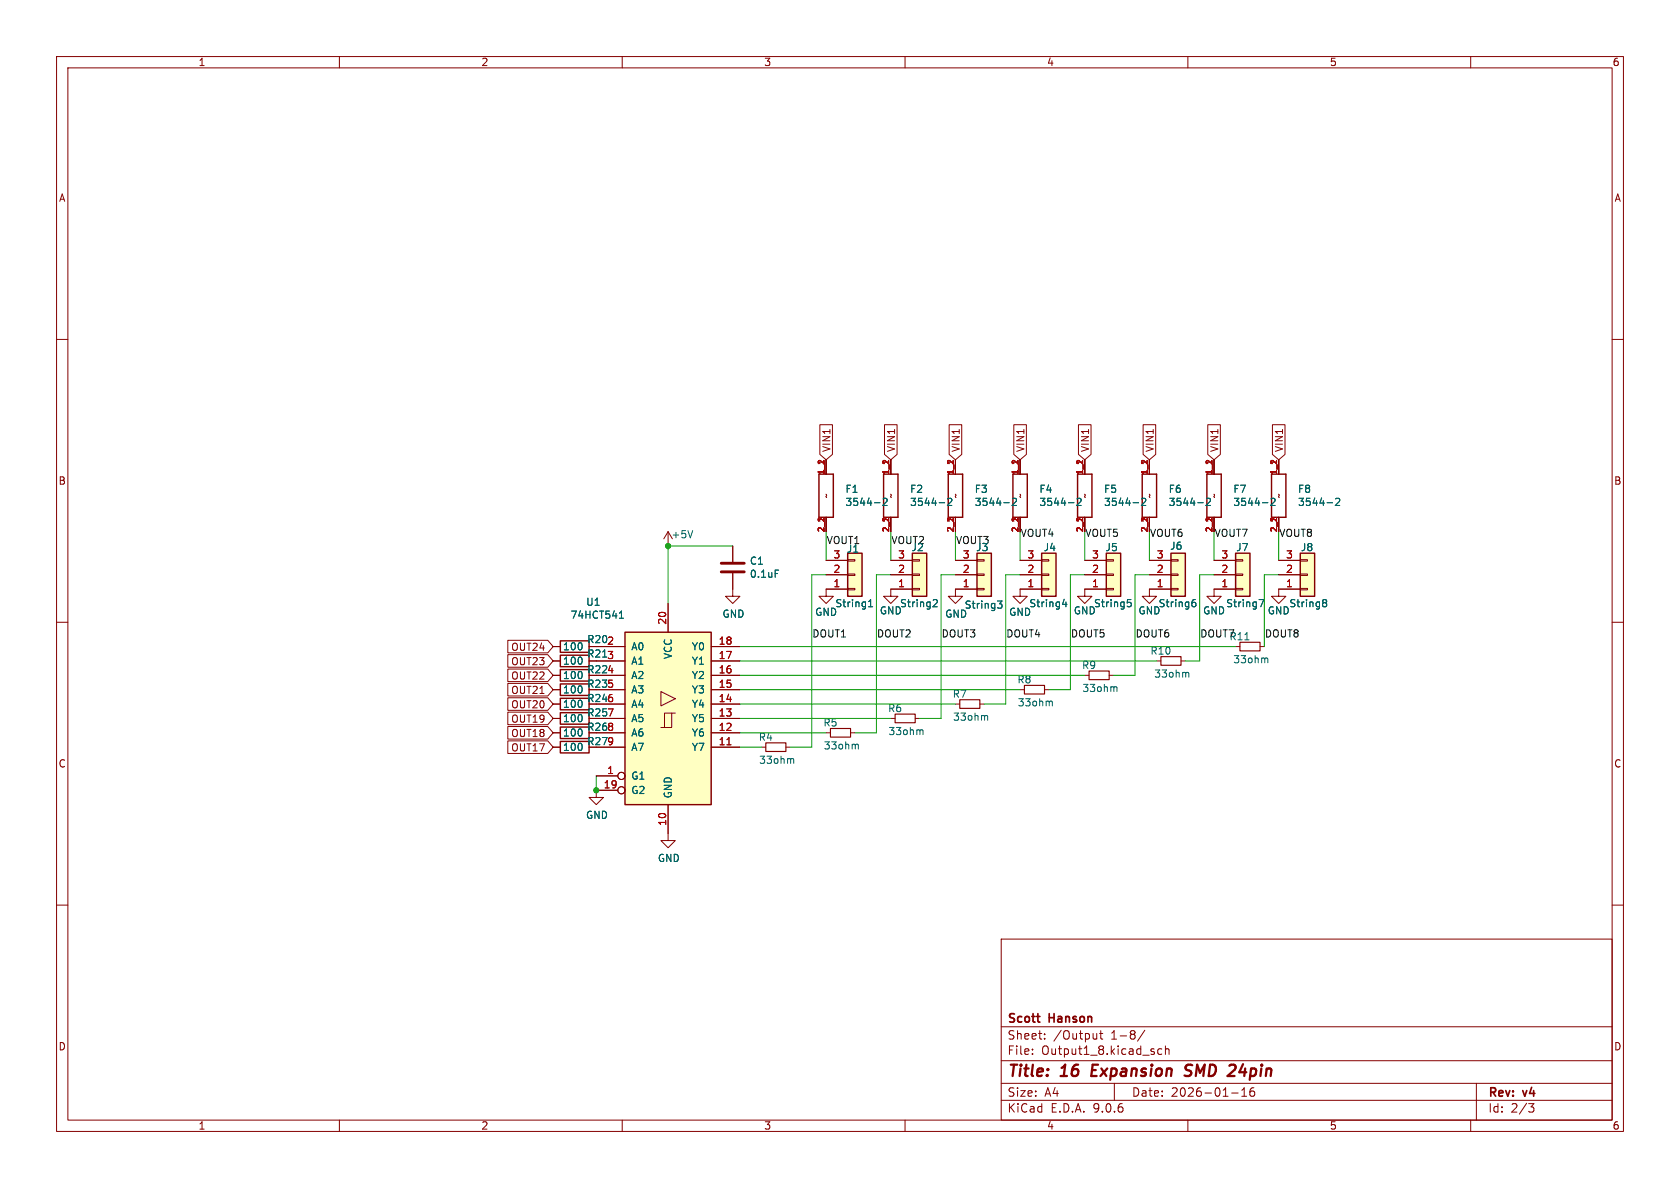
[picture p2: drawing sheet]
<svg xmlns="http://www.w3.org/2000/svg" width="297mm" height="210mm" viewBox="0 0 297 210" stroke-linecap="round" stroke-linejoin="round" font-family="sans-serif">
<g fill="none" stroke="#840000" stroke-width=".18">
<path d="M10 10h277v190h-277zM12 12h273v186h-273zM60 10v2M110 10v2M160 10v2M210 10v2M260 10v2M10 60h2M285 60h2M117.3 95.3l.8-1.3v2.5M129.5 96.5v2.8M10 110h2"/>
<path d="M97.8 114.3h1.3M129.5 101.3v4.1h1.3l-1.3 1.3-1.2-1.3h1.2M203.2 104.1v1.3h1.3l-1.3 1.3-1.3-1.3h1.3M285 110h2M118.1 147.3v1.3h1.3l-1.3 1.3-1.3-1.3h1.3M10 160h2M177 166h108v32h-108zM285 160h2M60 198v2M110 198v2M160 198v2M177 194.5h108"/>
<path d="M177 191.5h108M177 187.5h108M177 181.5h108M182.5 186.3v.1M182.5 185.5v.1M184.7 183.6v.1M184.7 182.8v.1M193.9 182.7v1M193.9 183.6l-.2 .1M194.4 182.7h.6M194.6 182.2v1.3l.4 .2M197 191.5v3"/>
<path d="M202.4 182.1l-1.3 2M205.4 185.5l-.4-.1-.3 .3v.4l.1 .2h.6M206 185.5l.2-.1 .4 .1 .1 .9M206 184.9v1.5M210 198v2M217.7 193.2h1.2M219.5 193.8h.9M219.5 192.7l.5-.4v1.5M221.2 192.4a1.17 1.17 0 0 0-.1 1.3h.6l.1-.5-.3-.3h-.4l-.1 .3M260 198v2M261 191.5v6.5M270.2 195.1h1l-.5 .6 .4 .1 .1 .5-.3 .3h-.4"/>
</g>
<path d="M193.2 188.2l-.3 2h1M210.5 190a.85 .85 0 0 1-1.1 .1M210.5 188.2l-.7 .1a.46 .46 0 0 0-.2 .5 .46 .46 0 0 0 .3 .4l.6 .2" fill="none" stroke="#840000" stroke-width=".4"/>
<path d="M99.1 113.3h5v2h-5z" fill="none" stroke="#840000" stroke-width=".25"/>
<path d="M122.5 93.8l-.5 1.3M137 100.8h.7" fill="none" stroke="#006464" stroke-width=".18"/>
<path d="M127.5 99.6h4.1M127.5 101.1h4.1" fill="none" stroke="#840000" stroke-width=".51"/>
<path d="M218.4 97.8h2.6v7.6h-2.6z" fill="#ffffc2"/>
<path d="M156.2 83.8h2.5v7.6h-2.5zM167.6 83.8h2.6v7.6h-2.6zM201.9 83.8h2.6v7.6h-2.6zM218.4 97.8h2.6v7.6h-2.6zM99.1 118.4h5v2h-5zM99.1 128.5h5v2.1h-5zM99.1 120.9h5v2h-5zM99.1 126h5v2h-5zM99.1 123.4h5v2.1h-5z" fill="none" stroke="#840000" stroke-width=".25"/>
<g fill="none" stroke="#840000" stroke-width=".18">
<path d="M157.5 81.3v2.5M157.5 91.4v2.6M168.9 81.3v2.5M168.9 91.4v2.6M203.2 81.3v2.5M203.2 91.4v2.6M214.6 99.1h3.8M218.4 98.9h1.3v.3h-1.3zM97.8 119.4h1.3M146 104.1v1.3h1.3l-1.3 1.3-1.2-1.3h1.2M191.8 119.4h.7M196.1 119.4h.7"/>
<path d="M204.5 116.8h.7M208.8 116.8h.7M214.6 104.1h3.8M214.6 101.6h3.8M218.4 104h1.3v.3h-1.3zM218.4 101.5h1.3v.2h-1.3zM97.8 129.5h1.3M97.8 121.9h1.3M97.8 127h1.3M97.8 124.5h1.3M105.4 139.7v1.3h1.3l-1.3 1.2-1.3-1.2h1.3M134.6 132.1h.8"/>
<path d="M138.9 132.1h.8M146 129.5h.8M150.4 129.5h.7M157.5 127h.7M161.8 127h.8M180.3 121.9h.8M184.7 121.9h.7"/>
</g>
<g fill="none" stroke="#006464" stroke-width=".18">
<path d="M166 88.9h1M167.5 88.2l.5-.1 .3 .3-.8 1h.8M177.5 88.9h.9M179 88.2l.5-.1 .2 .3-.8 1h.8M211.8 88.9h.9M213.3 88.2l.4-.1 .3 .3-.8 1h.8M209.8 118.9l.4 .1v.7M222.6 106h.8l-.5 1.3M140 134.1l.3 .2v.6M151.4 131.6l.3 .1v.7M162.8 129l.4 .2v.7M185.7 123.9l.3 .2v.7"/>
<path d="M197.1 121.4l.4 .2v.6"/>
</g>
<path d="M192.5 118.6h3.6v1.5h-3.6zM205.2 116.1h3.6v1.5h-3.6zM135.4 131.3h3.5v1.5h-3.5zM146.8 128.8h3.6v1.5h-3.6zM158.2 126.2h3.6v1.6h-3.6zM181.1 121.2h3.6v1.5h-3.6z" fill="none" stroke="#840000" stroke-width=".2"/>
<path d="M172.7 97.8h2.6v7.6h-2.6z" fill="#ffffc2"/>
<path d="M144.8 83.8h2.5v7.6h-2.5zM172.7 97.8h2.6v7.6h-2.6zM179.1 83.8h2.5v7.6h-2.5zM190.5 83.8h2.5v7.6h-2.5z" fill="none" stroke="#840000" stroke-width=".25"/>
<g fill="none" stroke="#840000" stroke-width=".18">
<path d="M146 81.3v2.5M146 91.4v2.6M168.9 99.1h3.8M172.7 98.9h1.3v.3h-1.3zM180.3 81.3v2.5M180.3 91.4v2.6M191.8 81.3v2.5M191.8 91.4v2.6M168.9 104.1h3.8M168.9 101.6h3.8M172.7 104h1.3v.3h-1.3zM172.7 101.5h1.3v.2h-1.3z"/>
<path d="M191.8 104.1v1.3h1.2l-1.2 1.3-1.3-1.3h1.3"/>
</g>
<path d="M154.6 88.9h1M156.1 88.2l.5-.1 .2 .3-.7 1h.7M188.9 88.9h1M190.4 88.2l.5-.1 .2 .3-.8 1h.8M200.3 88.9h1M201.8 88.2l.5-.1 .3 .3-.8 1h.8M176.4 106.2h.7l-.4 .5 .4 .1v.5l-.2 .2h-.4" fill="none" stroke="#006464" stroke-width=".18"/>
<path d="M184.1 97.8h2.6v7.6h-2.6z" fill="#ffffc2"/>
<path d="M184.1 97.8h2.6v7.6h-2.6z" fill="none" stroke="#840000" stroke-width=".25"/>
<path d="M180.3 99.1h3.8M184.1 98.9h1.3v.3h-1.3zM180.3 104.1h3.8M180.3 101.6h3.8M184.1 104h1.3v.3h-1.3zM184.1 101.5h1.3v.2h-1.3z" fill="none" stroke="#840000" stroke-width=".18"/>
<path d="M188.1 105.9l-.3 .9h.8M188.4 106.4v.9" fill="none" stroke="#006464" stroke-width=".18"/>
<path d="M110.5 111.8h15.2v30.4h-15.2z" fill="#ffffc2"/>
<g fill="none" stroke="#840000" stroke-width=".18">
<path d="M226.1 81.3v2.5M226.1 91.4v2.6M97.8 116.8h1.3M105.4 114.3h5.1M105.4 116.8h5.1M105.4 119.4h5.1M118.1 106.7v5.1M125.7 114.3h5.1M125.7 116.8h5.1M125.7 119.4h5.1M97.8 132.1h1.3M105.4 121.9h5.1"/>
<path d="M105.4 124.5h5.1M105.4 127h5.1M105.4 129.5h5.1M105.4 132.1h5.1M105.4 137.2h3.8M105.4 139.7h3.8M116.8 122.3l2.6 1.2-2.6 1.3zM118.7 126.1h-1.2v2.5M119.4 126.1h-.7v2.5h-1.9M125.7 121.9h5.1M125.7 124.5h5.1M125.7 127h5.1"/>
<path d="M125.7 129.5h5.1M125.7 132.1h5.1M118.1 142.2v5.1"/>
<circle cx="109.9" cy="139.7" r=".63"/>
<circle cx="109.9" cy="137.2" r=".63"/>
</g>
<path d="M224.8 83.8h2.5v7.6h-2.5zM99.1 115.8h5v2.1h-5zM110.5 111.8h15.2v30.4h-15.2zM99.1 131.1h5v2h-5z" fill="none" stroke="#840000" stroke-width=".25"/>
<path d="M128.5 131.7h.7" fill="none" stroke="#a90000" stroke-width=".18"/>
<path d="M234.6 88.9h1M236.1 88.2l.5-.1 .3 .3-.8 1h.8M109.5 109.3h.7M109.5 108.4l.4-.4v1.3" fill="none" stroke="#006464" stroke-width=".18"/>
<path d="M195.6 97.8h2.5v7.6h-2.5z" fill="#ffffc2"/>
<path d="M195.6 97.8h2.5v7.6h-2.5zM213.4 83.8h2.5v7.6h-2.5z" fill="none" stroke="#840000" stroke-width=".25"/>
<path d="M191.8 99.1h3.8M195.6 98.9h1.2v.3h-1.2zM214.6 81.3v2.5M214.6 91.4v2.6M157.5 104.1v1.3h1.2l-1.2 1.3-1.3-1.3h1.3M191.8 104.1h3.8M191.8 101.6h3.8M195.6 104h1.2v.3h-1.2zM195.6 101.5h1.2v.2h-1.2zM226.1 104.1v1.3h1.2l-1.2 1.3-1.3-1.3h1.3" fill="none" stroke="#840000" stroke-width=".18"/>
<path d="M223.2 88.9h1M224.7 88.2l.5-.1 .2 .3-.8 1h.8M199.3 106h.6M199.3 106.5h.5l.2 .2-.1 .5h-.6" fill="none" stroke="#006464" stroke-width=".18"/>
<path d="M149.9 97.8h2.5v7.6h-2.5z" fill="#ffffc2"/>
<path d="M149.9 97.8h2.5v7.6h-2.5z" fill="none" stroke="#840000" stroke-width=".25"/>
<path d="M146 99.1h3.9M149.9 98.9h1.2v.3h-1.2zM146 104.1h3.9M146 101.6h3.9M149.9 104h1.2v.3h-1.2zM149.9 101.5h1.2v.2h-1.2z" fill="none" stroke="#840000" stroke-width=".18"/>
<path d="M153.6 107.3h.7M153.6 106.4l.3-.4v1.3" fill="none" stroke="#006464" stroke-width=".18"/>
<path d="M161.3 97.8h2.5v7.6h-2.5z" fill="#ffffc2"/>
<path d="M161.3 97.8h2.5v7.6h-2.5z" fill="none" stroke="#840000" stroke-width=".25"/>
<path d="M157.5 99.1h3.8M161.3 98.9h1.3v.3h-1.3zM157.5 104.1h3.8M157.5 101.6h3.8M161.3 104h1.3v.3h-1.3zM161.3 101.5h1.3v.2h-1.3z" fill="none" stroke="#840000" stroke-width=".18"/>
<path d="M165 106h.5l.2 .4-.8 .9h.8" fill="none" stroke="#006464" stroke-width=".18"/>
<path d="M229.9 97.8h2.5v7.6h-2.5z" fill="#ffffc2"/>
<path d="M229.9 97.8h2.5v7.6h-2.5z" fill="none" stroke="#840000" stroke-width=".25"/>
<path d="M226.1 99.1h3.8M229.9 98.9h1.2v.3h-1.2zM214.6 104.1v1.3h1.3l-1.3 1.3-1.2-1.3h1.2M218.4 114.3h.8M222.8 114.3h.7M226.1 104.1h3.8M226.1 101.6h3.8M229.9 104h1.2v.3h-1.2zM229.9 101.5h1.2v.2h-1.2z" fill="none" stroke="#840000" stroke-width=".18"/>
<path d="M220.1 113.1h.7M223.8 116.3l.3 .2v.7M233.9 106.5h.2M233.9 106h.4l.2 .1v.2l-.2 .2M234.1 106.5h.2M234.1 106.5l-.2 .1M234.3 106.5l.2 .3v.3l-.2 .2-.4-.1" fill="none" stroke="#006464" stroke-width=".18"/>
<path d="M219.2 113.5h3.6v1.6h-3.6z" fill="none" stroke="#840000" stroke-width=".2"/>
<path d="M207 97.8h2.5v7.6h-2.5z" fill="#ffffc2"/>
<path d="M207 97.8h2.5v7.6h-2.5z" fill="none" stroke="#840000" stroke-width=".25"/>
<g fill="none" stroke="#840000" stroke-width=".18">
<path d="M144.9 75.1h2.3v5.2l-1.2 1-1.1-1zM156.4 75.1h2.2v5.2l-1.1 1-1.1-1zM167.8 75.1h2.2v5.2l-1.1 1-1.1-1zM179.2 75.1h2.3v5.2l-1.2 1-1.1-1zM190.7 75.1h2.2v5.2l-1.1 1-1.1-1zM202.1 75.1h2.2v5.2l-1.1 1-1.1-1zM213.5 75.1h2.2v5.2l-1.1 1-1.1-1zM224.9 75.1h2.3v5.2l-1.1 1-1.2-1zM129.5 96.5v2.8M146 99.1h3.9M146 81.3v2.5M146 91.4v2.6"/>
<path d="M157.5 99.1h3.8M157.5 81.3v2.5M157.5 91.4v2.6M168.9 99.1h3.8M168.9 81.3v2.5M168.9 91.4v2.6M180.3 99.1h3.8M180.3 81.3v2.5M180.3 91.4v2.6M191.8 99.1h3.8M191.8 81.3v2.5M191.8 91.4v2.6"/>
<path d="M203.2 99.1h3.8M203.2 81.3v2.5M203.2 91.4v2.6M207 98.9h1.3v.3h-1.3zM214.6 99.1h3.8M214.6 81.3v2.5M214.6 91.4v2.6M226.1 99.1h3.8M226.1 81.3v2.5M226.1 91.4v2.6M89.8 113.2h7l1 1.1-1 1.1h-7zM89.8 115.7h7l1 1.1-1 1.2h-7z"/>
<path d="M89.8 118.3h7l1 1.1-1 1.1h-7zM97.8 119.4h1.3M97.8 114.3h1.3M97.8 116.8h1.3M105.4 119.4h5.1M105.4 114.3h5.1M105.4 116.8h5.1M118.1 106.7v5.1M125.7 119.4h5.1M125.7 114.3h5.1M125.7 116.8h5.1M129.5 101.3v2.8"/>
<path d="M146 104.1h3.9M146 101.6h3.9M157.5 104.1h3.8M157.5 101.6h3.8M168.9 101.6h3.8M172.7 104.1h-3.8v1.3h1.3l-1.3 1.3-1.3-1.3h1.3M180.3 101.6h3.8M184.1 104.1h-3.8v1.3h1.3l-1.3 1.3-1.2-1.3h1.2M191.8 104.1h3.8M191.8 101.6h3.8M203.2 104.1h3.8M203.2 101.6h3.8"/>
<path d="M207 104h1.3v.3h-1.3zM207 101.5h1.3v.2h-1.3zM214.6 104.1h3.8M214.6 101.6h3.8M226.1 104.1h3.8M226.1 101.6h3.8M89.8 120.8h7l1 1.1-1 1.1h-7zM89.8 123.3h7l1 1.2-1 1.1h-7zM89.8 128.4h7l1 1.1-1 1.2h-7zM89.8 131h7l1 1.1-1 1.1h-7zM89.8 125.9h7l1 1.1-1 1.1h-7zM97.8 124.5h1.3"/>
<path d="M97.8 129.5h1.3M97.8 121.9h1.3M97.8 127h1.3M97.8 132.1h1.3M105.4 124.5h5.1M105.4 129.5h5.1M105.4 121.9h5.1M105.4 127h5.1M105.4 132.1h5.1M105.4 137.2h3.8M105.4 139.7h3.8M125.7 124.5h5.1"/>
<path d="M125.7 129.5h5.1M125.7 121.9h5.1M125.7 127h5.1M125.7 132.1h5.1M168.9 124.5h.8M173.2 124.5h.8M118.1 142.2v5.1"/>
<circle cx="109.9" cy="139.7" r=".63"/>
<circle cx="109.9" cy="137.2" r=".63"/>
</g>
<g fill="none" stroke="#006464" stroke-width=".18">
<path d="M154.6 88.9h1M156.1 88.2l.5-.1 .2 .3-.7 1h.7M166 88.9h1M167.5 88.2l.5-.1 .3 .3-.8 1h.8M177.5 88.9h.9M179 88.2l.5-.1 .2 .3-.8 1h.8M188.9 88.9h1M190.4 88.2l.5-.1 .2 .3-.8 1h.8M200.3 88.9h1M201.8 88.2l.5-.1 .3 .3-.8 1h.8M211.8 88.9h.9M213.3 88.2l.4-.1 .3 .3-.8 1h.8"/>
<path d="M223.2 88.9h1M224.7 88.2l.5-.1 .2 .3-.8 1h.8M234.6 88.9h1M236.1 88.2l.5-.1 .3 .3-.8 1h.8M109.5 109.3h.7M109.5 108.4l.4-.4v1.3M137 100.8h.7M153.6 107.3h.7M153.6 106.4l.3-.4v1.3M165 106h.5l.2 .4-.8 .9h.8M176.4 106.2h.7l-.4 .5 .4 .1v.5l-.2 .2h-.4M188.1 105.9l-.3 .9h.8"/>
<path d="M188.4 106.4v.9M199.3 106h.6M199.3 106.5h.5l.2 .2-.1 .5h-.6M210.8 106.5h.4l.2 .2-.1 .5h-.5M211.3 106l-.4 .1M222.6 106h.8l-.5 1.3M233.9 106h.4l.2 .1v.2l-.2 .2M233.9 106.5h.2M234.1 106.5h.2M234.1 106.5l-.2 .1M234.3 106.5l.2 .3v.3l-.2 .2-.4-.1M174.2 126.5l.4 .2v.6"/>
</g>
<path d="M169.7 123.7h3.5v1.5h-3.5z" fill="none" stroke="#840000" stroke-width=".2"/>
<g fill="none" stroke="#009600" stroke-width=".18">
<path d="M129.5 96.5h-11.4v10.2M146 94v5.1M157.5 94v5.1M168.9 94v5.1M180.3 94v5.1M191.8 94v5.1M203.2 94v5.1M214.6 94v5.1M226.1 94v5.1M130.8 119.4h61M130.8 116.8h73.7M130.8 114.3h87.6"/>
<path d="M146 101.6h-2.5v30.5h-3.8M157.5 101.6h-2.6v27.9h-3.8M168.9 101.6h-2.5v25.4h-3.8M180.3 101.6h-2.5v22.9h-3.8M191.8 101.6h-2.6v20.3h-3.8M203.2 101.6h-2.5v17.8h-3.9M214.6 101.6h-2.5v15.2h-2.6M226.1 101.6h-2.6v12.7M105.4 137.2v2.5M130.8 127h26.7M130.8 129.5h15.2M130.8 121.9h49.5"/>
<path d="M130.8 124.5h38.1M130.8 132.1h3.8"/>
</g>
<path d="M128.5 131.7h.7" fill="none" stroke="#a90000" stroke-width=".18"/>
<g fill="#009600" stroke="#009600" stroke-width=".18">
<circle cx="118.1" cy="96.5" r=".46"/>
<circle cx="105.4" cy="139.7" r=".46"/>
</g>
<g font-size="2.8" fill="#840000">
<text x="178" y="190.9">Title:</text>
<text x="187.7" y="190.9">16</text>
<text x="193.8" y="190.9">Expansion</text>
<text x="211.2" y="190.9">SMD</text>
<text x="219.7" y="190.9">24pin</text>
</g>
<g font-size="2.1" fill="#840000">
<text x="178" y="184">Sheet:</text>
<text x="178" y="181.2">Scott</text>
<text x="185.5" y="181.2">Hanson</text>
<text x="186.2" y="184">/Output</text>
<text x="196.5" y="184">1-8/</text>
<text x="178" y="186.7">File:</text>
<text x="184.1" y="186.7">Output1_8.kicad_sch</text>
<text x="178" y="196.9">KiCad</text>
<text x="178" y="194.1">Size:</text>
<text x="184.7" y="194.1">A4</text>
<text x="185.7" y="196.9">E.D.A.</text>
<text x="193.3" y="196.9">9.0.6</text>
<text x="200" y="194.1">Date:</text>
<text x="207" y="194.1">2026-01-16</text>
<text x="263" y="194.3">Rev:</text>
<text x="263" y="196.9">Id:</text>
<text x="267.1" y="196.9">2/3</text>
<text x="269.4" y="194.3">v4</text>
</g>
<g font-size="1.8" fill="#840000">
<text x="35" y="11.9">1</text>
<text x="85" y="11.9">2</text>
<text x="135" y="11.9">3</text>
<text x="185" y="11.9">4</text>
<text x="235" y="11.9">5</text>
<text x="285" y="11.9">6</text>
<text x="10.3" y="35.9">A</text>
<text x="285.3" y="35.9">A</text>
<text x="147" y="80" transform="rotate(-90 147 80)">VIN1</text>
<text x="158.4" y="80" transform="rotate(-90 158.4 80)">VIN1</text>
<text x="169.9" y="80" transform="rotate(-90 169.9 80)">VIN1</text>
<text x="181.3" y="80" transform="rotate(-90 181.3 80)">VIN1</text>
<text x="192.7" y="80" transform="rotate(-90 192.7 80)">VIN1</text>
<text x="204.2" y="80" transform="rotate(-90 204.2 80)">VIN1</text>
<text x="215.6" y="80" transform="rotate(-90 215.6 80)">VIN1</text>
<text x="227" y="80" transform="rotate(-90 227 80)">VIN1</text>
<text x="10.3" y="85.9">B</text>
<text x="146.9" y="88.2" transform="rotate(-90 146.9 88.2)">~</text>
<text x="158.3" y="88.2" transform="rotate(-90 158.3 88.2)">~</text>
<text x="169.8" y="88.2" transform="rotate(-90 169.8 88.2)">~</text>
<text x="181.2" y="88.2" transform="rotate(-90 181.2 88.2)">~</text>
<text x="192.6" y="88.2" transform="rotate(-90 192.6 88.2)">~</text>
<text x="204.1" y="88.2" transform="rotate(-90 204.1 88.2)">~</text>
<text x="215.5" y="88.2" transform="rotate(-90 215.5 88.2)">~</text>
<text x="226.9" y="88.2" transform="rotate(-90 226.9 88.2)">~</text>
<text x="285.3" y="85.9">B</text>
<text x="103.7" y="113.9">R202</text>
<text x="90.3" y="115.3">OUT24</text>
<text x="90.3" y="117.8">OUT23</text>
<text x="103.7" y="116.4">R213</text>
<text x="90.3" y="122.9">OUT21</text>
<text x="90.3" y="125.4">OUT20</text>
<text x="90.3" y="120.3">OUT22</text>
<text x="90.3" y="130.5">OUT18</text>
<text x="90.3" y="128">OUT19</text>
<text x="103.7" y="131.9">R279</text>
<text x="10.3" y="135.9">C</text>
<text x="90.3" y="133">OUT17</text>
<text x="285.3" y="135.9">C</text>
<text x="10.3" y="185.9">D</text>
<text x="285.3" y="185.9">D</text>
<text x="35" y="199.9">1</text>
<text x="85" y="199.9">2</text>
<text x="135" y="199.9">3</text>
<text x="185" y="199.9">4</text>
<text x="235" y="199.9">5</text>
<text x="285" y="199.9">6</text>
</g>
<g font-size="1.8" fill="#006464">
<text x="149.4" y="87.3">F1</text>
<text x="149.4" y="89.6">3544-2</text>
<text x="160.8" y="87.3">F2</text>
<text x="160.8" y="89.6">3544-2</text>
<text x="172.2" y="87.3">F3</text>
<text x="172.2" y="89.6">3544-2</text>
<text x="183.7" y="87.3">F4</text>
<text x="183.7" y="89.6">3544-2</text>
<text x="195.1" y="87.3">F5</text>
<text x="195.1" y="89.6">3544-2</text>
<text x="206.5" y="87.3">F6</text>
<text x="206.5" y="89.6">3544-2</text>
<text x="217.9" y="87.3">F7</text>
<text x="217.9" y="89.6">3544-2</text>
<text x="229.4" y="87.3">F8</text>
<text x="229.4" y="89.6">3544-2</text>
<text x="118.6" y="95.4">+5V</text>
<text x="132.5" y="100">C1</text>
<text x="149.6" y="97.9">J1</text>
<text x="161" y="97.6">J2</text>
<text x="172.5" y="97.6">J3</text>
<text x="184.4" y="97.6">J4</text>
<text x="195.3" y="97.6">J5</text>
<text x="206.8" y="97.4">J6</text>
<text x="218.4" y="97.6">J7</text>
<text x="229.9" y="97.6">J8</text>
<text x="103.5" y="107.3">U1</text>
<text x="132.5" y="102.3">0.1uF</text>
<text x="147.6" y="107.5">String1</text>
<text x="159" y="107.5">String2</text>
<text x="170.4" y="107.8">String3</text>
<text x="181.9" y="107.5">String4</text>
<text x="193.3" y="107.5">String5</text>
<text x="204.7" y="107.5">String6</text>
<text x="216.7" y="107.5">String7</text>
<text x="227.8" y="107.5">String8</text>
<text x="100.8" y="109.6">74HCT541</text>
<text x="127.6" y="109.4">GND</text>
<text x="144" y="109.1">GND</text>
<text x="155.4" y="108.8">GND</text>
<text x="167" y="109.4">GND</text>
<text x="178.3" y="109.1">GND</text>
<text x="189.7" y="108.8">GND</text>
<text x="201.2" y="108.8">GND</text>
<text x="212.6" y="108.8">GND</text>
<text x="217.3" y="113.4">R11</text>
<text x="224" y="108.8">GND</text>
<text x="99.4" y="115.2">100</text>
<text x="99.4" y="117.7">100</text>
<text x="111.5" y="115.2">A0</text>
<text x="111.5" y="117.7">A1</text>
<text x="119" y="116.6" transform="rotate(-90 119 116.6)">VCC</text>
<text x="122.2" y="115.2">Y0</text>
<text x="122.2" y="117.7">Y1</text>
<text x="191.2" y="118.5">R9</text>
<text x="203.3" y="115.9">R10</text>
<text x="204" y="120">33ohm</text>
<text x="217.9" y="117.4">33ohm</text>
<text x="99.4" y="120.2">100</text>
<text x="99.4" y="122.8">100</text>
<text x="99.4" y="125.3">100</text>
<text x="111.5" y="120.2">A2</text>
<text x="111.5" y="122.8">A3</text>
<text x="111.5" y="125.3">A4</text>
<text x="122.2" y="120.2">Y2</text>
<text x="122.2" y="122.8">Y3</text>
<text x="122.2" y="125.3">Y4</text>
<text x="168.3" y="123.5">R7</text>
<text x="179.8" y="121">R8</text>
<text x="179.8" y="125.1">33ohm</text>
<text x="191.3" y="122.5">33ohm</text>
<text x="99.4" y="130.4">100</text>
<text x="99.4" y="127.9">100</text>
<text x="111.5" y="127.9">A5</text>
<text x="111.5" y="130.4">A6</text>
<text x="122.2" y="127.9">Y5</text>
<text x="122.2" y="130.4">Y6</text>
<text x="134" y="131.2">R4</text>
<text x="145.5" y="128.6">R5</text>
<text x="156.9" y="126.1">R6</text>
<text x="157" y="130.1">33ohm</text>
<text x="168.4" y="127.6">33ohm</text>
<text x="99.4" y="132.9">100</text>
<text x="111.5" y="132.9">A7</text>
<text x="122.2" y="132.9">Y7</text>
<text x="134.1" y="135.2">33ohm</text>
<text x="145.5" y="132.7">33ohm</text>
<text x="111.5" y="138">G1</text>
<text x="111.5" y="140.6">G2</text>
<text x="119" y="141.2" transform="rotate(-90 119 141.2)">GND</text>
<text x="103.5" y="145">GND</text>
<text x="116.2" y="152.6">GND</text>
</g>
<g font-size="1.8" fill="#0f0f0f">
<text x="180.3" y="95">VOUT4</text>
<text x="191.8" y="95">VOUT5</text>
<text x="203.2" y="95">VOUT6</text>
<text x="214.6" y="95">VOUT7</text>
<text x="226.1" y="95">VOUT8</text>
<text x="146" y="96.3">VOUT1</text>
<text x="157.5" y="96.3">VOUT2</text>
<text x="168.9" y="96.3">VOUT3</text>
<text x="143.5" y="112.8">DOUT1</text>
<text x="154.9" y="112.8">DOUT2</text>
<text x="166.4" y="112.8">DOUT3</text>
<text x="177.8" y="112.8">DOUT4</text>
<text x="189.2" y="112.8">DOUT5</text>
<text x="200.7" y="112.8">DOUT6</text>
<text x="212.1" y="112.8">DOUT7</text>
<text x="223.5" y="112.8">DOUT8</text>
</g>
<g font-size="1.8" fill="#a90000">
<text x="147.2" y="101.3">2</text>
<text x="147.2" y="98.8">3</text>
<text x="158.7" y="101.3">2</text>
<text x="158.7" y="98.8">3</text>
<text x="170.1" y="101.3">2</text>
<text x="170.1" y="98.8">3</text>
<text x="181.5" y="101.3">2</text>
<text x="181.5" y="98.8">3</text>
<text x="193" y="101.3">2</text>
<text x="193" y="98.8">3</text>
<text x="204.4" y="101.3">2</text>
<text x="204.4" y="98.8">3</text>
<text x="215.8" y="101.3">2</text>
<text x="215.8" y="98.8">3</text>
<text x="227.3" y="101.3">2</text>
<text x="227.3" y="98.8">3</text>
<text x="147.2" y="103.9">1</text>
<text x="158.7" y="103.9">1</text>
<text x="170.1" y="103.9">1</text>
<text x="181.5" y="103.9">1</text>
<text x="193" y="103.9">1</text>
<text x="204.4" y="103.9">1</text>
<text x="215.8" y="103.9">1</text>
<text x="227.3" y="103.9">1</text>
<text x="117.9" y="110.5" transform="rotate(-90 117.9 110.5)">20</text>
<text x="103.7" y="119.2">R224</text>
<text x="127" y="114">18</text>
<text x="127" y="116.6">17</text>
<text x="127" y="119.1">16</text>
<text x="103.7" y="121.8">R235</text>
<text x="103.7" y="124.3">R246</text>
<text x="127" y="121.7">15</text>
<text x="127" y="124.2">14</text>
<text x="103.7" y="129.4">R268</text>
<text x="103.7" y="126.8">R257</text>
<text x="127" y="126.7">13</text>
<text x="127" y="129.3">12</text>
<text x="127" y="131.8">11</text>
<text x="107.2" y="136.9">1</text>
<text x="106.6" y="139.4">19</text>
<text x="117.9" y="146.1" transform="rotate(-90 117.9 146.1)">10</text>
</g>
<g font-size="1.4" fill="#a90000">
<text x="145.8" y="82.5" transform="rotate(-90 145.8 82.5)">2</text>
<text x="157.2" y="82.5" transform="rotate(-90 157.2 82.5)">2</text>
<text x="168.7" y="82.5" transform="rotate(-90 168.7 82.5)">2</text>
<text x="180.1" y="82.5" transform="rotate(-90 180.1 82.5)">2</text>
<text x="191.5" y="82.5" transform="rotate(-90 191.5 82.5)">2</text>
<text x="202.9" y="82.5" transform="rotate(-90 202.9 82.5)">2</text>
<text x="214.4" y="82.5" transform="rotate(-90 214.4 82.5)">2</text>
<text x="225.8" y="82.5" transform="rotate(-90 225.8 82.5)">2</text>
<text x="145.8" y="84" transform="rotate(-90 145.8 84)">1_1</text>
<text x="157.2" y="84" transform="rotate(-90 157.2 84)">1_1</text>
<text x="168.7" y="84" transform="rotate(-90 168.7 84)">1_1</text>
<text x="180.1" y="84" transform="rotate(-90 180.1 84)">1_1</text>
<text x="191.5" y="84" transform="rotate(-90 191.5 84)">1_1</text>
<text x="202.9" y="84" transform="rotate(-90 202.9 84)">1_1</text>
<text x="214.4" y="84" transform="rotate(-90 214.4 84)">1_1</text>
<text x="225.8" y="84" transform="rotate(-90 225.8 84)">1_1</text>
<text x="145.8" y="94.2" transform="rotate(-90 145.8 94.2)">2_1</text>
<text x="145.8" y="92.6" transform="rotate(-90 145.8 92.6)">2</text>
<text x="157.2" y="94.2" transform="rotate(-90 157.2 94.2)">2_1</text>
<text x="157.2" y="92.6" transform="rotate(-90 157.2 92.6)">2</text>
<text x="168.7" y="94.2" transform="rotate(-90 168.7 94.2)">2_1</text>
<text x="168.7" y="92.6" transform="rotate(-90 168.7 92.6)">2</text>
<text x="180.1" y="94.2" transform="rotate(-90 180.1 94.2)">2_1</text>
<text x="180.1" y="92.6" transform="rotate(-90 180.1 92.6)">2</text>
<text x="191.5" y="94.2" transform="rotate(-90 191.5 94.2)">2_1</text>
<text x="191.5" y="92.6" transform="rotate(-90 191.5 92.6)">2</text>
<text x="202.9" y="94.2" transform="rotate(-90 202.9 94.2)">2_1</text>
<text x="202.9" y="92.6" transform="rotate(-90 202.9 92.6)">2</text>
<text x="214.4" y="94.2" transform="rotate(-90 214.4 94.2)">2_1</text>
<text x="214.4" y="92.6" transform="rotate(-90 214.4 92.6)">2</text>
<text x="225.8" y="94.2" transform="rotate(-90 225.8 94.2)">2_1</text>
<text x="225.8" y="92.6" transform="rotate(-90 225.8 92.6)">2</text>
</g>
</svg>
